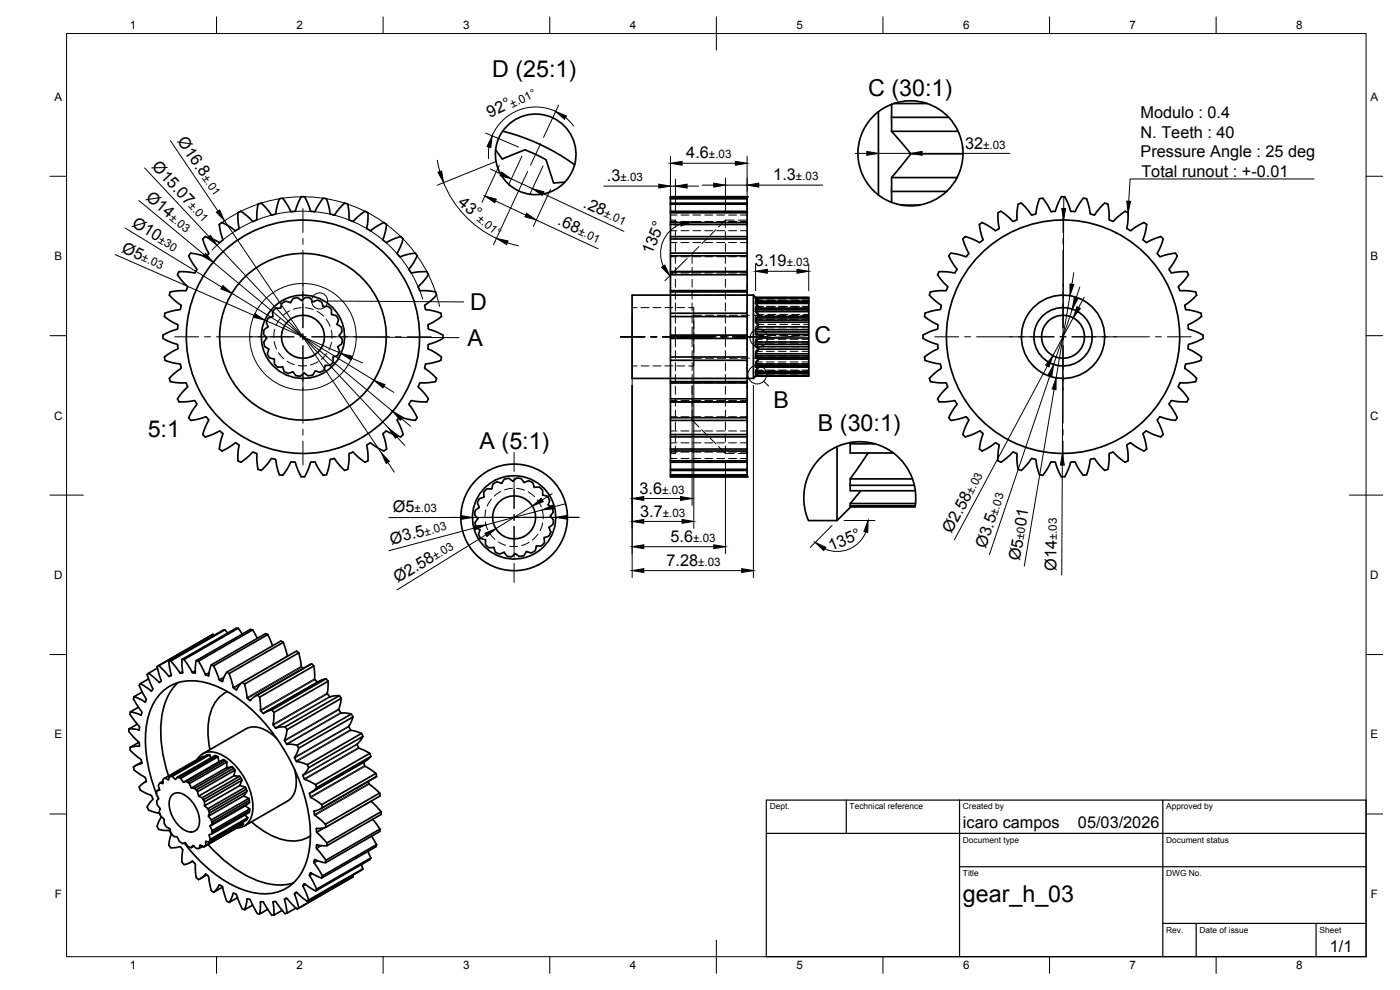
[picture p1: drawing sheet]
<svg xmlns="http://www.w3.org/2000/svg" width="420mm" height="297mm" viewBox="0 0 420 297" stroke-linecap="round" stroke-linejoin="round" font-family="sans-serif">
<!-- layer: Visible -->
<g fill="none" stroke="#000" stroke-width=".51">
<path d="M150.9 39.4a12.2 12.2 0 0 0-2.2 5.6l2 2.7 6.8-2.8 3.3 1.4 3.1 1.6 2.2 7 3.4-.2M150.9 39.4a63 63 0 0 1 21.5 10 12.3 12.3 0 0 1-2.9 5.3M150.9 39.4a12.1 12.1 0 0 1 15-4.1 12.1 12.1 0 0 1 6.6 14.1M263.6 33.5v25M267.5 35.2h17.2M267.6 39.4h19.9M267.6 31.3a15.7 15.7 0 0 0-10.1 14.7 15.7 15.7 0 0 0 10.1 14.7M267.6 31.3v8.1l4.3 5 1.3 1.6v.3l-5.6 7-.1 4.1M268.3 31.1h9.9M268.3 31.1l-.7 .2M268.3 31a15.8 15.8 0 0 1 9.9 0M278.2 31.1a15.8 15.8 0 0 1 6.5 4.1"/>
<path d="M284.7 35.2l1.8 2.3 1 1.9M287.5 39.4a15.8 15.8 0 0 1 1.5 6.8M83.8 59.6l-.9 3.5a1.11 1.11 0 0 1-.9 1.3 1.11 1.11 0 0 1-1.3-.9l-2.3-2.6-.9 .3M83.9 59.6l.9-.1 2.1 3.1a.82 .82 0 0 0 .3 .8 .82 .82 0 0 0 .9 0h.4M91.4 59l2 4.4M91.4 59h-1l-1.9 4.4M148.7 45a12.1 12.1 0 0 0 7 12.3 12.1 12.1 0 0 0 13.8-2.6M150.6 47.6h.3M166.1 54.7l.2 .2M201.2 59v1.9M201.2 59.6h23v1.3M201.2 59h23v.5"/>
<path d="M201.2 59.5h23M201.2 59h23M224.2 59.5v.1M267.6 53.3h19.6M273.2 46.2h15.8M287.2 53.3l-1.6 2.5-1.5 1.6M289 46.1a15.8 15.8 0 0 1-1.8 7.2M60.9 71.7l.7 2.3 1 2-.7 .9M61.6 71l3.5 1.4a.83 .83 0 0 0 .7 .4 .83 .83 0 0 0 .8-.5l.2-.3M61.6 71l-.7 .7M61.9 76.9l-4.7-.9-.6 .7 2.4 4.2M70.8 69.2l-4.2-2.4-.4 .2-.4 .3 .1 .7 .9 4.1"/>
<path d="M72.3 63.4l2.9 2.4a.82 .82 0 0 0 .6 .6 .82 .82 0 0 0 .8-.3l.4-.1M72.3 63.4l-.9 .4 .1 3.1 .3 1.6-1 .7M77.4 61.3l-.5 4.7M93.4 63.4h1.2l1-1.9 1.4-2 1 .1 1 3.7a.81 .81 0 0 0 0 .8 .81 .81 0 0 0 .9 .3l.3 .1M104.4 61.3l.4 3.4a1.12 1.12 0 0 0 .5 1.5 1.12 1.12 0 0 0 1.5-.6l2.7-2.2 .9 .4-.2 4.9M104.4 61.2l-1-.3-3.2 3.6M110.2 68.6l1.1 .6 3.9-2.5 .8 .7-.8 3.6a.82 .82 0 0 0-.3 .9 .82 .82 0 0 0 .6 .6l.5 .3 1.9-1 2.4-.8 .7 .7M121 71.7l-1.4 3.5a.82 .82 0 0 0-.4 .8 .82 .82 0 0 0 .5 .7l.4 .3 2.1-.6 2.4-.4 .6 .7-1.7 3a1.12 1.12 0 0 0-.5 1.6 1.12 1.12 0 0 0 1.6 .4l3.5-.2M201.2 60.9v82.2M201.2 61.3h23v2.1M201.2 76.8h23v5.6M201.2 71.7h23v4.3"/>
<path d="M201.2 67.4h23v3.6M201.2 63.8h23v3M201.2 60.9h23M201.2 76h23M201.2 71h23M201.2 66.8h23M201.2 63.4h23M224.2 60.9v.4M224.2 63.4v.4M224.2 66.8v.6M224.2 71v.7M224.2 76v.8"/>
<path d="M267.6 60.7l-.1-3.3h16.6a15.8 15.8 0 0 1-8.1 4.1M267.6 60.7l2.9 .8M270.5 61.5h5.4M270.5 61.5a15.8 15.8 0 0 0 5.5 0M289 71.7l1.7 4.5M290 76.9l-4.7-.9-.5 .7 2.3 4.2M290.7 76.2l-.6 .7M293.9 67.4l.7 3.3a1.12 1.12 0 0 1 0 1.6 1.12 1.12 0 0 1-1.6-.1l-3.3-1.2-.7 .7M294.8 66.7l-.9 .6M305.6 61.3l-.4 4.6-1.3 .5-1.1-1.2-2.4-1.8-.9 .4 .2 3.5a1.12 1.12 0 0 1-.3 1.6 1.12 1.12 0 0 1-1.6-.4l-3.1-1.7M306.5 60.9l3.2 3.6M306.5 60.9l-.9 .3"/>
<path d="M310.7 64.3l-.9 .2M316.6 63.4l1.9-4.4h.5h.5l.3 .6 1.7 3.8M316.6 63.4h-1.2l-1.7-2.9-.8-1h-.2l-.7 .1-1.3 4.7M321.5 63.4h.3a.79 .79 0 0 0 .9 0 .79 .79 0 0 0 .4-.8l2-3.1 1 .1 1.2 4.7M327.4 64.2l.9 .3M332.5 61.3l.3 1.8v2.7l1.1 .6M332.5 61.2l-1-.3-3.2 3.6M333.9 66.4l3.8-3 .6 .3 .2 .1 .1 1.3-.4 3.4 1 .6M339.2 69.2l4.1-2.5 .6 .5 .2 .2-.3 1.8-.8 2.6 .9 .9M348 76.9l4.7-1 .3 .4 .3 .5-2.4 4.1M349.1 71.7l-.8 2.3-1 2 .7 .9M349.1 71.7l-.7-.7-4.5 1.7"/>
<path d="M49.5 94l-.2 1 4.1 2.6M53.3 82.4l2.2 2.8a1.11 1.11 0 0 1 .6 1.5 1.11 1.11 0 0 1-1.6 .5l-3.4 .4-.3 .9 2.6 2.4a1.11 1.11 0 0 1 .8 1.4 1.11 1.11 0 0 1-1.4 .8l-3.3 .9M53.3 98.6l-4.4 1.9v1l4.4 2M53.4 97.6l-.1 1M53.7 81.5l-.4 .9M59 80.9l-.1 .3a.83 .83 0 0 1-.6 .7 .83 .83 0 0 1-.8-.2l-3.8-.2M80.4 98v.1M81.9 94.9v.1M82.7 92.5h1.5l.4-1.5 1.2-.6 1.4 .4 .8-1.2 1.3-.3 1.2 .9 1.2-1 1.3 .2 .9 1.2 1.4-.6 .6 .3 .6 .3 .5 1.4 1.5-.1 1 1v1.4l1.4 .4 .7 1.2-.5 1.4 1.3 .8 .3 1.4-.9 1.2 .9 1.1-.1 1.4-1.2 .8 .5 1.4-.3 .7-.3 .6-1.4 .4 .1 1.5-.9 1h-1.5l-.3 1.4-1.3 .7-1.4-.4-.7 1.2-1.4 .3-1.2-.9-1.1 1-1.4-.2-.9-1.2-1.3 .6-.7-.3-.6-.3-.5-1.4-1.4 .1-1.1-1v-1.5l-1.4-.3-.7-1.2 .5-1.4-1.3-.8-.2-1.4 .8-1.2-.9-1.1 .1-1.4 1.3-.8-.6-1.4 .3-.7 .3-.6 1.4-.4-.1-1.5zM84.2 92.4v.1M87.2 90.8h.1M90.6 90.1h-.1"/>
<path d="M93.9 90.6h.1M97 92h.1M99.5 94.3h.1M101.2 97.3h.1M128.1 81.5l.5 .9M128.6 82.4l-2.4 3a.82 .82 0 0 0-.6 .5 .82 .82 0 0 0 .2 .9l.3 .4h2.2l2.4 .4 .3 .9-2.5 2.4a1.11 1.11 0 0 0-1 1.3 1.11 1.11 0 0 0 1.4 .8l3.4 1M132.3 94l.2 1-2.9 1.9a1.11 1.11 0 0 0-1.1 1.1 1.11 1.11 0 0 0 1.2 1.1l3.2 1.4v1l-3.4 1.6a.83 .83 0 0 0-.9 .2 .83 .83 0 0 0-.1 .9v.5l1.5 .7 2.5 1.7-.2 1-3.6 1a.82 .82 0 0 0-.9 .1 .82 .82 0 0 0-.3 .8v.3M201.2 94h23v-5.5h-34.5v25h34.5v-5.4h-23M201.2 95h23v5.5h-23M201.2 82.4h23v4.8M201.2 81.5h23h-23M201.2 87.2h23"/>
<path d="M224.2 87.2v.4h-23M224.2 87.6v.9h1.9M224.2 94v1M226.1 88.5v25M226.1 88.5l.8 .8M226.8 89.6l.6 .8M226.8 93.5l.9 1.4-.9 .5v1.3l.9 1.3-.9 .9a2.03 2.03 0 0 0 .9 2.5v.1a2.14 2.14 0 0 0-.9 2.5l.9 .8-.9 1.4v1.2l.9 .3-.9 1.5v1h15.9v-.5h-15.9M226.8 99.6h15.9v.7M226.8 98.9h15.9v.7M226.8 96.7h15.9v1.4M226.8 96h15.9v.7M226.8 95.4h15.9v.6"/>
<path d="M226.8 93.5h15.9v1.5M226.8 93h15.9v.5M226.8 91h15.9v1.5M226.8 90.7h15.9v.3M226.8 89.6h15.9v.8M226.8 89.4l15.9 .2M226.8 89.2l15.9 .1M227.7 98.1h15v.8M227.7 95h15v.4M242.7 93v-.5h-15.9v1M242.7 90.7v-.3h-15.9v.6l.9 1.5M242.7 89.4l-15.9-.1v.3"/>
<path d="M277.6 94l-.1 1 2.8 1.9a1.11 1.11 0 0 1 1.2 1.1 1.11 1.11 0 0 1-1.3 1.1l-3.2 1.4v1l4.4 2M278.9 88.5l2.5 2.4a1.11 1.11 0 0 1 1 1.3 1.11 1.11 0 0 1-1.4 .8l-3.4 1M281.4 82.4l2.3 3a.97 .97 0 0 1 .7 .7 .97 .97 0 0 1-.4 1M281.8 81.5l-.4 .9M284 87.1l-4.8 .5-.3 .9M287.2 80.9l-.8 1-2.1-.3-2.5-.1M350.9 80.9l.5 .8M354 87.1l4.8 .5M356.2 81.5l.5 .9M356.2 81.5l-4.8 .3M356.6 97.6v.3a.83 .83 0 0 0 .1 .9 .83 .83 0 0 0 .9 .2l3.4 1.5v1l-4.4 2M356.7 82.4l-1.1 1.6-1.9 1.9 .3 1.2"/>
<path d="M358.8 87.6l.3 .9-3.5 3.2a1.08 1.08 0 0 0 .4 1.2l4.4 1.1M360.4 94l.2 1-4 2.6M53.3 103.5l.1 1M53.4 104.5l-4 2.6 .1 1 3.4 1a1.11 1.11 0 0 1 1.4 .8 1.11 1.11 0 0 1-1 1.3l-2.5 2.3 .3 1 3.6 .4a1.11 1.11 0 0 1 1.4 .7 1.11 1.11 0 0 1-.7 1.4l-2.1 2.7 .4 .9 3.6-.2a1.12 1.12 0 0 1 1.5 .4 1.12 1.12 0 0 1-.5 1.6l-1.7 2.9M80 101.4v.1M80.7 104.8h.1M82.3 107.7v.1M84.8 110.1h.1M87.9 111.5h.1M91.3 112h.1M94.7 111.3h-.1M97.7 109.6l-.1 .1"/>
<path d="M100 107.1v.1M101.4 104v.1M101.8 100.6v.1M127.4 110.3l3.6 3.2-.3 1-3.7 .4a.82 .82 0 0 0-.9-.1 .82 .82 0 0 0-.4 .8l-.1 .5 1.9 2 1.1 1.6-.5 .9-3.7-.2a.81 .81 0 0 0-.9-.2 .81 .81 0 0 0-.5 .7l-.2 .5 1.2 1.8 1.2 2.1M201.2 114.5h23v5.2h-23M201.2 101.5h23v5.6h-23M201.2 114.9h23M224.2 119.7v5.6h-23M224.2 100.5v1M224.2 107.1v1M226.1 113.5h-1.9v1M226.8 112.7v.2h15.9l-15.9-.1"/>
<path d="M226.8 111.5v.6h15.9v-.3h-15.9M226.8 112.7l15.9 .1M226.8 111.5h15.9v.3M226.8 109.2h15.9v.5M226.8 107.4h15.9v.3M226.8 106.8h15.9v.6M226.8 106.2h15.9v.6M226.8 104h15.9v.8M226.8 103.3h15.9v.7M226.8 102.6h15.9v.7M226.8 100.3h15.9v1.1M226.8 112.9l-.7 .6"/>
<path d="M227.3 112.1l-.5 .6M227.7 110.2l-.9 1.3M227.7 107.7h15v1.5M227.7 104.8h15v1.4M227.7 101.4h15v1.2M242.7 110.2v1.3M242.7 112.1v.6M278.9 113.5l.3 1 4.8 .5M281.4 103.5v1.2l-1.4 .7-2.5 1.7 .1 1 4.7 1.3M282.3 109.4l.1 1.2-1.3 .9-2.2 2M284 115l.4 1.1-1.9 2-1.1 1.6 .4 .9 4.8-.3M355.8 109.3l-.1 .4a.85 .85 0 0 0 .6 1.3l2.8 2.5-.3 1"/>
<path d="M356.6 104.5l4 2.6-.2 1-4.6 1.3M356.6 103.5v1M358.8 114.5l-4.7 .4a1.02 1.02 0 0 0-.4 1.3l3 3.5-.5 .9-4.8-.3M61.9 125.1l-4.7 1-.6-.8M61.9 125.1l.3 .3a.83 .83 0 0 1 .4 .7 .83 .83 0 0 1-.4 .8l-1.3 3.5 .7 .7M66.1 129.4l-4.5 1.7M66.1 129.4l.7 .6M66.8 130l-1 4.7 .8 .6 4.2-2.4M70.8 132.9l.3 .2a.81 .81 0 0 1 .7 .5 .81 .81 0 0 1-.2 .9l-.2 3.7 .9 .5M76 135.7l-3.7 3M76 135.7l1 .4M76.9 136l.6 4.8 .9 .3 2.4-2.6a1.12 1.12 0 0 1 1.4-.8 1.12 1.12 0 0 1 .7 1.5l.9 3.3"/>
<path d="M93.4 138.6l-2 4.5M104.9 136l-.5 4.8-1 .3-2.5-2.7a.8 .8 0 0 0-.5-.8 .8 .8 0 0 0-.8 .1l-.5 .3-1.1 4.5-1 .1-2-3.1a.81 .81 0 0 0-.4-.8 .81 .81 0 0 0-.9-.1l-.3 .1M105.8 135.7l-.9 .4M110.2 133.4l.2 4.8-.4 .3-.5 .2-3.7-3M111 132.9l-.8 .6M115.8 129.4l-.9 .8 .7 2.1 .4 2.4-.8 .6-4.2-2.4M119.3 125.9l1.7 4.5-.6 .5-.1 .2-1-.3-3.5-1.4M125.2 125.3l-.6 .8-3.7-.7a.81 .81 0 0 0-.8-.4 .81 .81 0 0 0-.6 .7l-.2 .2M201.2 120.6h23zM201.2 138.7h23M201.2 135.3h23M201.2 131.1h23"/>
<path d="M201.2 126.1h23M224.2 138.7v2.1h-23M224.2 135.3v2.9h-23M224.2 131.1v3.6h-23M224.2 125.3v5.1h-23M224.2 130.4v.7M224.2 134.7v.6M224.2 138.2v.5M251.2 134v22.2M255.1 132.8a16.8 16.8 0 0 0-12.4 23.4h8.5l4.1-4.1M255.1 132.8v.4M255.2 132.8a16.8 16.8 0 0 1 18.6 10.9"/>
<path d="M260.5 135.9l-5.4 7.8M262.5 133.2h-7.4v2.7h13M284.8 125.3l.6 .8 3.3-.6a1.11 1.11 0 0 1 1.6-.1 1.11 1.11 0 0 1-.1 1.7l-1.2 3.3M286.6 120.3l.6 1.1-1.3 1.8-1.2 2.1M289 130.4l.7 .7 3.2-1.2a1.11 1.11 0 0 1 1.6-.3 1.11 1.11 0 0 1 .1 1.7l-.7 3.4M293.9 134.7l.9 .6M298.9 132.9l-4.2 2.4M298.9 132.9l.9 .5M299.8 133.4l-.3 4.8 .9 .5 2.7-2.1a1.11 1.11 0 0 1 1.4-.8 1.11 1.11 0 0 1 .7 1.5l.4 3.5 .9 .3M338.3 133.4l.3 4.8-.9 .5-2.8-2.2a1.12 1.12 0 0 0-1.5-.6 1.12 1.12 0 0 0-.5 1.5l-.4 3.4M351.4 120.3l-.1 .3a.83 .83 0 0 0-.4 .8 .83 .83 0 0 0 .5 .7l1.9 3.2M353.3 125.3l-.6 .8-3.5-.7a1.11 1.11 0 0 0-1.6 .2 1.11 1.11 0 0 0 .3 1.6l1.2 3.2-.5 .5-.2 .2-.7-.2-2.6-1.1a1.12 1.12 0 0 0-1.7-.1 1.12 1.12 0 0 0 0 1.7l.7 3.3-.8 .6-3.9-2.4-1.1 .5"/>
<path d="M83.9 142.5l.9 .1 1.5-2 .9-1.9 .6-.1a.79 .79 0 0 1 .9 .2 .79 .79 0 0 1 .2 .8l1.5 3.5 1-.1M143.4 155.6h.1M143.8 152.2v.1M144.1 158.9v.1M145.3 149.1v.1M145.6 147.2l.5-.5h1.5l.3-1.5 1.3-.6 1.4 .4 .7-1.2 1.4-.3 1.2 .9 1.1-1 1.4 .2 .9 1.2 1.3-.6 1.3 .6 .5 1.4 1.4-.1 .6 .5 .5 .5v1.4l1.4 .4 .7 1.2-.5 1.4 1.3 .8 .2 1.4-.8 1.2 .9 1.1-.2 1.4-1.2 .8 .6 1.4-.6 1.3-1.4 .4 .1 1.5-.5 .5-.4 .5h-1.5l-.4 1.5-1.2 .6-1.4-.4-.8 1.2-1.3 .3-1.2-.9-1.2 1-1.4-.2-.8-1.2-1.4 .6-1.2-.6-.5-1.4-1.5 .1-.5-.5-.5-.5v-1.4l-1.4-.4-.7-1.2 .5-1.4-1.3-.8-.3-1.4 .9-1.2-.9-1.1 .1-1.4 1.2-.9-.5-1.3 .6-1.3 1.4-.4-.1-1.5zM147.6 146.6v.1M150.6 145h-.1M153.9 144.3v.1M157.3 144.8h.1M160.4 146.2h.1M162.9 148.5h.1"/>
<path d="M164.5 151.5h.1M164.8 158.2v.1M165.2 154.8v.1M201.2 142.6h23M201.2 141.1h23M201.2 143.1h23M224.2 142.6v.5h-23M224.2 141.1v1.4h-23M224.2 140.8v.3M224.2 142.5v.1M255.1 151.8h19.6M258.3 147.2l-3.2 3.9h19.6"/>
<path d="M273.8 143.7h-18.7v1.9M273.8 143.7l.9 3.5M274.4 145.6h-19.3v1.6h19.6M274.7 147.2l.1 2.6-.2 2.3h-19.5v-1M332.5 140.8l-1 .3-2.4-2.6a1.12 1.12 0 0 0-1.4-.8 1.12 1.12 0 0 0-.7 1.5l-.9 3.3-1 .1-1.9-3a1.11 1.11 0 0 0-1.3-1 1.11 1.11 0 0 0-.9 1.3l-1.5 3.1-1 .1-1.4-3.3a1.11 1.11 0 0 0-1.1-1.2 1.11 1.11 0 0 0-1.2 1.1l-1.8 2.9-1-.1-1-3.5a1.11 1.11 0 0 0-.9-1.3 1.11 1.11 0 0 0-1.3 .9l-2.3 2.5M145.7 161.9v.1M148.2 164.2v.1M151.3 165.7h.1M154.7 166.1h.1M158 165.5h.1M161 163.8h.1M163.3 161.3h.1"/>
<path d="M47.6 199.7l-.5 .3 1.3 4.2-.5 .5M51.2 198.3l-.5 .2M55.2 197.9h-.6M58.9 198.2l.7 .1M63.4 199.5l.7 .3M63.9 190.3l-16.3 9.4 3 3.1 .8-.1M63.9 190.3l.3 .3M63.9 190.3l-16.5 9.5M66.9 189.1l-16.2 9.4 .7 4.2M67.5 189l-.6 .1M71.5 188.5l1.2 1.8M71.5 188.5l-16.3 9.4 2.1 3.1a.98 .98 0 0 0 1.3 .9l.3-3.7 16.3-9.4 .6 .2"/>
<path d="M71.5 188.5h-.6l-16.3 9.4 .2 4-.7 .1-2.9-3.7 16.3-9.3 .9 1M75.8 189l-16.2 9.4 1.7 3.3a1.18 1.18 0 0 0 1.3 1.1l.8-3.3 16.3-9.4 .7 .3M75.8 189l1.4 2.5M80.4 190.4l1.4 3.4M80.4 190.4l-16.3 9.4 1.5 3.4a1.25 1.25 0 0 0 1.2 1.3l1.2-2.8 16.3-9.4 .7 .4M85 192.7l1.3 4.2M85 192.7l-16.3 9.4 1 3.1a1.52 1.52 0 0 0 1.3 1.7l.7-1.1 1-1.1 16.3-9.3 .7 .5M89.7 195.9l.6 3.1a1.36 1.36 0 0 0 .7 1.6M89.7 195.9l-16.3 9.4 .6 3a1.53 1.53 0 0 0 1.2 1.9l1.4-1.3 16.9-9.7-16.7 9.6M93.5 199.2l.7 .6M38.7 218.7v.3a1.3 1.3 0 0 0 .8 1.5l1.5 1.5a1.47 1.47 0 0 1 .9 1.8M39.1 213.6l-.1 .7 2.1 2.8a1.42 1.42 0 0 1 .7 1.8"/>
<path d="M40.3 209l-.3 .7 1.9 3a1.28 1.28 0 0 1 .5 1.8l-3.3-.9 2.5-1.4M41.2 217.3l-2.5 1.4 3.1 .2M42.1 205.1l-.3 .6 2.1 4.1-.3 .8-3.3-1.6 2.4-1.4M44.2 202.4l1.7 4.3-.5 .6-3.3-2.2 2.5-1.4M44.6 202l-.4 .4M47.2 200.5l-2.6 1.5 3.3 2.7M53.4 204.8a19.1 19.1 0 0 0-5.2 14.1l.2 3.8 .6 3.9 1.6 6.2M68 201.7l.8 .4M68.2 207.5a11.6 11.6 0 0 0-5.8 10.7l.1 3.2 .5 3.5M72.7 204.7l.7 .5M77.2 208.5l.7 .7M81.6 213l.6 .8"/>
<path d="M82.2 213.8l16.3-9.4-.1 2.7a1.4 1.4 0 0 0 .7 2l2.7-.4-16.2 9.4-2.2 .2a.68 .68 0 0 1-.7 .1 .68 .68 0 0 1-.5-.6 1.13 1.13 0 0 1-.1-1.5zM85.6 218.1l.6 .8M95.3 204.7l-.1-.1a1.62 1.62 0 0 1-.8-2.1l-.2-2.7-16.3 9.4 .3 2.9a1.52 1.52 0 0 0 .9 1.9l1.1-.6 1.4-.4 16.2-9.3-1.9 .7-16.3 9.3M97.8 203.7l.7 .7M101.8 208.7l.6 .8M102.4 209.5l-.4 2.3a1.26 1.26 0 0 0-.2 1.4 1.26 1.26 0 0 0 1.3 .7l2.3 .3M102.4 209.5l-16.3 9.4-.4 2.5a1.2 1.2 0 0 0 .3 1.8M104.7 218.1l.2 .3a1.15 1.15 0 0 0 1.5 .9l2.1 .8M105.4 214.2l-16.2 9.4-3.2-.4M105.4 214.2l.5 .9M105.9 215.1l-1.2 3M105.9 215.1l-16.3 9.4-.7 1.9a1.36 1.36 0 0 0-.2 1.6 1.36 1.36 0 0 0 1.4 .7l2.1 .7 16.3-9.3"/>
<path d="M39 224.3v.3a1.36 1.36 0 0 0 1 1.4l2.4 2.1M41.7 222.7l-2.7 1.6 2.8-.5M42.1 237.1l2.1 1.1a1.6 1.6 0 0 1 1.6 1.7l-1.6 2.2M42.4 228l.2 1.1-2 .7-.6 .3 .1 .3a3.3 3.3 0 0 0 1.9 1.9l.4 .3a1.68 1.68 0 0 1 1.5 1.9l-1.7 1.2a1.04 1.04 0 0 0-.1 1.3M42.5 228.7l-2 1.1M43.9 234.4l-.6 .3M47 238.2a38.9 38.9 0 0 1-2.4-23.4 13.2 13.2 0 0 1 16.6-10.1 37.7 37.7 0 0 1 19.5 13.8 54.5 54.5 0 0 1 12.5 31.7 19.1 19.1 0 0 1-5.6 15.1 14.6 14.6 0 0 1-15.1 1.5 41.7 41.7 0 0 1-17.2-13.9M47.2 238.9l.4 .8M47.9 236.8l-.8 .5-.2 1 .7 1.4-.6 .6 .2 1.2 .9 1.1a2.39 2.39 0 0 0 1.2 3.2 2.56 2.56 0 0 0 1.7 2.9l.3 1.3 .9 1 1 .1 .6 1.3 1 .7 .8-.3 .8 1.2 1 .3M48.9 234.4l-1 .5-.4 .8 .4 1.4-.8 .2M51.5 238.7a3.1 3.1 0 0 1 4.6 .3 9.6 9.6 0 0 1 3.7 8.5 2.7 2.7 0 0 1-4.5 1.5 9.7 9.7 0 0 1-4.4-9zM59.2 227.9a4.8 4.8 0 0 1 6.2-1.9 18.4 18.4 0 0 1 10.3 18 4.8 4.8 0 0 1-4.7 4.4"/>
<path d="M60.9 227.2l-.1-.3-11.6 6.7-.3 .3v1.2l-1-.2M62.5 226.5l-11.3 6.4-.4 .1M63 226.4l-11.3 6.5h-.5M63.2 227.4l-.2-1-.9 .1-11.3 6.5-.2 1-1.1-.6M65 226.9l-11.3 6.4-.5-.1M65.5 227l-11.3 6.5-.5-.2M65.6 228.6h.1M65.6 228.6l-.1-1.6-1-.3-11.3 6.5-.5 .7-1-1M65.7 228.6l1.4-.7 .5 .3 .5 .4-.1 1.7M65.7 228.6l-10.6 6.1-.9-1.2M67.1 227.9l-12 6.8M67.6 228.2l-11.3 6.5-.5-.3"/>
<path d="M68 230.3h.1M68.1 230.3l1.6-.3 .4 .5 .5 .5-.4 1.7M68.1 230.3l-10.7 6.1-.6-1.3M68.1 228.6l-11.3 6.5-.5-.4M69.7 230l-11.3 6.5-1-.1M70.1 230.5l-11.3 6.5-.4-.5M70.2 232.7l1.7 .2 .4 .6 .3 .6-.6 1.6M70.2 232.7v.1M70.2 232.8l-10.6 6.1-.3-1.4M70.6 231l-11.3 6.5-.5-.5M71.9 232.9l-11.3 6.5-1-.5M72 235.6v.1"/>
<path d="M72 235.7h.1M72 235.7l-10.6 6.1v-1.2M72 235.7l1.7 .5 .2 .6 .2 .6-.9 1.4M72.3 233.5l-11.3 6.5-.4-.6M72.6 234.1l-11.2 6.5-.4-.6M73.2 238.8l-10.7 6.1 .4-1M73.2 238.8l1.5 .8 .1 .6 .1 .6-1.3 1M73.7 236.2l-11.3 6.5-1-.9M73.9 236.8l-11.3 6.5-.2-.6M74.1 237.4l-11.2 6.5-.3-.6M74.7 239.6l-11.3 6.4-.9-1.1M83.1 221.6a9.2 9.2 0 0 0-8.5-3.3l-13.8 7.9"/>
<path d="M88.4 230.9a9.2 9.2 0 0 1-1.4 9l-.7 .4M89.2 223.6l.5 .9M92.2 229.4l.4 .9M94.7 235.4l.3 .9M107.2 223.4l1.7-2.4-16.3 9.3-1.2 1.8a.71 .71 0 0 0-.5 .5 .71 .71 0 0 0 .3 .8l.2 .5 3.3 1.5 16.3-9.4M107.2 223.4l.4 .9M107.6 224.3l3.4 1.7M108.5 220.1l.4 .9M109.1 228.7l.3 1M109.4 229.7l3.4 2.4-16.3 9.3-2.5-1.7a1.51 1.51 0 0 1-1.1-1.7l1.2-.8 .9-.9 16.3-9.3-1.6 1.4-16.3 9.3M110.6 234.4v.2a1.07 1.07 0 0 0 .9 1.2l2.4 2.1M111 226l.3 1"/>
<path d="M112.8 232.1l.2 .9M113.9 237.9l-16.2 9.4-2.5-2.1a1.48 1.48 0 0 1-1-1.7M114 237.9l.1 .9-16.3 9.4-2.9 .5M44.2 242.1l.1 .3a1.1 1.1 0 0 0 1.2 1l1.5 .5a.8 .8 0 0 1 1.1 .6M48.3 244.9l.1 .1M48.4 245v.3a5.3 5.3 0 0 0-1.1 2.9 2.22 2.22 0 0 0 2.4 1l1.1 .1M50.6 253.5l.6 .9 2.2-.2a.7 .7 0 0 1 .7-.2 .7 .7 0 0 1 .5 .6 1.2 1.2 0 0 1 .1 1.6l-.1 2.5 .6 .7 2.7-.9a1.68 1.68 0 0 1 .7 2.1l.3 2.7 .7 .6 2.2-1.6a1.78 1.78 0 0 1 1 2.1l.6 2.8M50.8 249.3l.6 .8M51.4 250.1l-.7 3.5M57.8 258.4l-.6 .3M58.2 253.9l-.8 .4 .6-.7 .9 1 .9-.1M60.8 253.9l-1 .6 .2-1 1.1 .6"/>
<path d="M62.4 253.3a35 35 0 0 0 18.6 12 15.1 15.1 0 0 0 7-.3M63.1 251.8l-.2 .4M72.7 247.4l-11.3 6.5 .4-.2M72.7 246.8l.3 .4-.3 .2-11.6 6.7 .3-.2M73 247.2l-11.2 6.5-.1-1.3 1 .2M73.5 244.5l.9 .8-.4 .8-11.3 6.5 .2-.4 11.3-6.5M73.6 241.8l1.4 .9-.2 1.1-11.3 6.5 .1-.6M73.6 241.8h.1M73.6 241.8l-10.6 6.1 .6-.6M74.4 245.3l-11.3 6.5-.4-1.3 .8-.2M74.8 240.2l-11.3 6.5-.1-.7M74.9 240.8l-11.3 6.5-.1-.6"/>
<path d="M74.9 243.2l-11.3 6.5 .1-.5M75 242.7l-11.3 6.5-.7-1.3M75.5 246.6a19 19 0 0 0 13.3 5.7 8.7 8.7 0 0 0 4.4-1.5M86.3 240.4l-13 7.4M96.3 242.6l16.7-9.6-16.8 9.7-2 .8M96.5 241.4l.3 .9M97.7 247.3l.1 .9M97.8 258.1l-.1 .8M98.1 252.9v.8M108.5 259.4l.4 1.3-16.3 9.4-1.7-4.4M110.4 255.5l.9 1.9-16.3 9.4-2.1-4.3M111.3 257.4l-.3 .6-16.3 9.3-3.3-2.1-.5 .4"/>
<path d="M111.3 240.4l3.1 3.2-16.3 9.3-2.3-2.5a1.47 1.47 0 0 1-.9-1.7M111.5 250.9l1.5 2.5-16.2 9.4-1.9-3a1.29 1.29 0 0 1-.5-1.8M111.8 245.8l2.2 3-16.2 9.3-2.1-2.8a1.4 1.4 0 0 1-.7-1.8M112.8 254.1l-16.3 9.3-3.3-1.5M113 253.4l-.2 .7M114.1 248.7l-.1 .8-16.3 9.4-3.3-.9M114.4 244.4l-16.3 9.4-3.1-.2M114.4 243.5v.9M62.1 262.5l-2.1 1.2M63.4 267.2l.7 .5M66.8 266.2l-2.7 1.5 1.9-2.2a1.8 1.8 0 0 1 1.1 2l.9 2.9M68 270.4l.8 .4"/>
<path d="M71.3 269.3l-2.6 1.5 1.3-2.8a.61 .61 0 0 1 .9 .4l1.8 4.3M72.7 272.7l.7 .2M75.8 271.6l-2.4 1.4 .9-3.3a1.16 1.16 0 0 1 1.2 1.1l1.7 3.3 .7 .1M78.9 270.6l2.7 4h.6M78.9 270.6l-.8 .1-.2 3.5 2.4-1.4M84.7 273.1l-2.5 1.5-.3-4 .3-.1a.8 .8 0 0 1 1.1 .8l2.3 2.8M86.1 274l-.5 .1M89.7 272.4l-.5 .4-3.1-3.2-.7 .1 .7 4.3 2.7-1.5M92.6 270l-.4 .4M93.2 261.9l-.3 .6M95 266.8l-.3 .5M96.8 262.8l-.3 .6"/>
<path d="M105.8 262.6l.1 .5M105.9 263.1l-16.3 9.4-1.2-4.2 .5-.6M105.9 263.1l-16.5 9.5M108.9 260.7l-.4 .4-16.3 9.4-3.3-2.8"/>
<circle cx="90.9" cy="101" r="35"/>
<circle cx="90.9" cy="101" r="25"/>
<circle cx="90.9" cy="101" r="12.5"/>
<circle cx="90.9" cy="101" r="6.4"/>
<circle cx="319" cy="101" r="8.8"/>
<circle cx="319" cy="101" r="6.4"/>
<circle cx="319" cy="101" r="12.5"/>
<circle cx="319" cy="101" r="35"/>
<circle cx="154.3" cy="155.2" r="12.5"/>
<circle cx="154.3" cy="155.2" r="6.4"/>
<circle cx="154.3" cy="155.2" r="16"/>
</g>
<!-- layer: Hidden -->
<g fill="none" stroke="#000" stroke-width=".3">
<path d="M201.2 66h1.5v2.3M201.2 64.5h2M201.2 63.5h2M201.2 77h2M201.2 72.8h2M201.2 69.2h2M201.2 66.4h2M202.7 69.5v2.4M202.7 73.1v2.3M202.7 76.6v2.4M204.4 64.5h2.4M204.4 63.5h2.4"/>
<path d="M204.4 77h2.4M204.4 72.8h2.4M204.4 69.2h2.4M204.4 66.4h2.4M207.9 64.5h2.4M207.9 63.5h2.4M207.9 77h2.4M207.9 72.8h2.4M207.9 69.2h2.4M207.9 66.4h2.4M209.8 74l-2.1 2v3M211.5 64.5h2.4"/>
<path d="M211.5 63.5h2.4M211.5 77h2.4M211.5 72.8h2.4M211.5 69.2h2.4M211.5 66.4h2.4M212.3 71.5l-1.7 1.6M214.8 68.9l-1.7 1.7M215.1 64.5h2.4M215.1 63.5h2.4M215.1 77h2.4M215.1 72.8h2.4M215.1 69.2h2.4"/>
<path d="M215.1 66.4h2.4M217.7 66v2.3M217.7 69.5v2.4M217.7 73.1v2.3M217.7 76.6v2.4M217.7 66l-2.1 2.1M217.7 66h2.7M218.7 64.5h2.3M218.7 63.5h2.3M218.7 77h2.3M218.7 72.8h2.3M218.7 69.2h2.3"/>
<path d="M218.7 66.4h2.3M221.6 66h2.6M222.2 64.5h2M222.2 63.5h2M222.2 77h2M222.2 72.8h2M222.2 69.2h2M222.2 66.4h2M82.5 98.8l-.3 2.4M84.1 95.6l-1.3 2M86.9 93.2l-2 1.4M90.4 92.3l-2.3 .5"/>
<path d="M91.7 92.3l2.3 .6M95.1 93.4l2 1.5M97.9 95.8l1.2 2.1M99.4 99.1l.3 2.4M189.7 92.3h1.5M192.4 92.3h2.4M196 92.3h2.4M199.5 92.3h2.4M201.2 88.5h1.5M201.2 87.2h2M201.2 81.9h2M202.7 80.2v2.4"/>
<path d="M202.7 83.8v2.4M202.7 87.4v2.3M202.7 90.9v2.4M202.7 94.5v2.4M202.7 98.1v2.3M203.1 92.3h2.4M204.4 87.2h2.4M204.4 81.9h2.4M206.7 92.3h1.5v2.8M207.7 98.1v2.3M207.7 94.5v2.4M207.7 90.9v2.4"/>
<path d="M207.7 87.4v2.3M207.7 83.8v2.4M207.7 80.2v2.4M207.7 88.5h2.3M207.9 87.2h2.4M207.9 81.9h2.4M208.2 96.3v2.4M208.2 99.9v2.3M208.2 94.6h2.4M211.2 88.5h2.4M211.5 87.2h2.4M211.5 81.9h2.4"/>
<path d="M211.8 94.6h2.3M214.8 88.5h2.3M215.1 87.2h2.4M215.1 81.9h2.4M215.3 94.6h2.4M217.7 80.2v2.4M217.7 83.8v2.4M217.7 87.4v2.3M217.7 90.9v2.4M217.7 94.5v2.4M217.7 98.1v2.3M218.3 88.5h2.4"/>
<path d="M218.7 87.2h2.3M218.7 81.9h2.3M218.9 94.6h2.4M221.9 88.5h2.3M222.2 87.2h2M222.2 81.9h2M222.5 94.6h2.4M226.1 94.6h2.3M226.8 90.4l.9 .4M226.8 89.2l.9 1zM226.8 90.4v-.4l.9 .6M226.8 89.2h.1"/>
<path d="M226.8 89.3h2M226.8 90h2M226.8 90.3h2M226.8 91.9h2M226.8 92.4h2M226.8 94.7h2M226.8 95.3h2M226.8 98.1h2M226.8 98.8h2M226.9 89.3l.5 .6M227.4 90.4l.3 .4M227.7 92h-.3a.39 .39 0 0 0-.5-.1 .39 .39 0 0 0-.1 .5v.1"/>
<path d="M227.7 94.3l-.4 .2a.55 .55 0 0 0-.6 .3 .55 .55 0 0 0 .1 .6M227.7 97.3l-.4 .4a.82 .82 0 0 0-.5 1.2M227.7 97.3h.1M227.7 94.3h.1M227.7 90.8h.1M227.7 90.2h.1M227.7 90.6h.1M227.7 92h.1M227.7 90.8h1.6M227.7 90.2h1.6M227.7 90.6h1.6M227.7 92h1.6"/>
<path d="M227.7 94.3h1.6M227.7 97.3h1.6M228.8 89.4h-2l.9 1.2M228.8 90.6h-2l.9 1.4M228.8 92.9h-2l.9 1.4M228.8 95.9h-2l.9 1.4M228.8 99.5h-2l.9 1.2M229.6 94.6h2.4M230 89.3h2.4M230 89.4h2.4M230 90h2.4M230 90.3h2.4"/>
<path d="M230 90.6h2.4M230 91.9h2.4M230 92.4h2.4M230 92.9h2.4M230 94.7h2.4M230 95.3h2.4M230 95.9h2.4M230 98.1h2.4M230 98.8h2.4M230 99.5h2.4M230.4 90.8h2.4M230.4 90.2h2.4"/>
<path d="M230.4 90.6h2.4M230.4 92h2.4M230.4 94.3h2.4M230.4 97.3h2.4M233.2 94.6h2.4M233.6 89.3h2.3M233.6 89.4h2.3M233.6 90h2.3M233.6 90.3h2.3M233.6 90.6h2.3M233.6 91.9h2.3M233.6 92.4h2.3"/>
<path d="M233.6 92.9h2.3M233.6 94.7h2.3M233.6 95.3h2.3M233.6 95.9h2.3M233.6 98.1h2.3M233.6 98.8h2.3M233.6 99.5h2.3M234 90.8h2.4M234 90.2h2.4M234 90.6h2.4M234 92h2.4M234 94.3h2.4"/>
<path d="M234 97.3h2.4M236.8 94.6h2.4M237.1 89.3h2.4M237.1 89.4h2.4M237.1 90h2.4M237.1 90.3h2.4M237.1 90.6h2.4M237.1 91.9h2.4M237.1 92.4h2.4M237.1 92.9h2.4M237.1 94.7h2.4M237.1 95.3h2.4"/>
<path d="M237.1 95.9h2.4M237.1 98.1h2.4M237.1 98.8h2.4M237.1 99.5h2.4M237.6 90.8h2.4M237.6 90.2h2.4M237.6 90.6h2.4M237.6 92h2.4M237.6 94.3h2.4M237.6 97.3h2.4M240.3 94.6h2.4M240.7 89.3h2"/>
<path d="M240.7 89.4h2M240.7 90h2M240.7 90.3h2M240.7 90.6h2M240.7 91.9h2M240.7 92.4h2M240.7 92.9h2M240.7 94.7h2M240.7 95.3h2M240.7 95.9h2M240.7 98.1h2M240.7 98.8h2"/>
<path d="M240.7 99.5h2M241.2 90.8h1.5M241.2 90.2h1.5M241.2 90.6h1.5M241.2 92h1.5M241.2 94.3h1.5M241.2 97.3h1.5M82.3 102.4l.7 2.3M83.6 105.8l1.6 1.9M86.1 108.4l2.3 1M89.6 109.7h2.4M95.4 108.5l-2.2 1"/>
<path d="M98.1 106.1l-1.7 1.7M99.5 102.7l-.8 2.3M189.7 109.8h1.5M192.4 109.8h2.4M196 109.8h2.4M199.5 109.8h2.4M201.2 113.5h1.5M201.2 114.9h2M202.7 101.6v2.4M202.7 105.2v2.4M202.7 108.8v2.4M202.7 112.4v2.3"/>
<path d="M202.7 115.9v2.4M202.7 119.5v2.4M203.1 109.8h2.4M204.4 114.9h2.4M207.7 119.5v2.4M207.7 115.9v2.4M207.7 112.4v2.3M207.7 108.8v2.4M207.7 105.2v2.4M207.7 101.6v2.4M207.7 113.5h2.3M207.9 114.9h2.4"/>
<path d="M208.2 103.4v2.4M208.2 107v2.8h-1.5M208.2 107.5h2.4M211.2 113.5h2.4M211.5 114.9h2.4M211.8 107.5h2.3M214.8 113.5h2.3M215.1 114.9h2.4M215.3 107.5h2.4M217.7 101.6v2.4M217.7 105.2v2.4M217.7 108.8v2.4"/>
<path d="M217.7 112.4v2.3M217.7 115.9v2.4M217.7 119.5v2.4M218.3 113.5h2.4M218.7 114.9h2.3M218.9 107.5h2.4M221.9 113.5h2.3M222.2 114.9h2M222.5 107.5h2.4M226.1 107.5h2.3M226.8 109.6h.9M226.8 112.1l.9-.6-.4 .6"/>
<path d="M226.8 106.1h2M226.8 108.6h2M226.8 109.1h2M226.8 111h2M226.8 111.4h2M226.8 112.5h2M226.8 101.8h2M226.8 102.5h2M226.8 105.4h2M227.4 112.2l-.6 .7M227.7 100.7l-.4 .5a1.12 1.12 0 0 0-.5 1.4M227.7 104.1l-.4 .6a1.3 1.3 0 0 0-.5 1.5"/>
<path d="M227.7 107.2l-.9 1.4v.6M227.7 109.7l-.9 1.3v.5M227.7 111.3l-.9 .4h2M227.7 111.3l-.9 1.4h2M227.7 110.1l-.9 .1M227.7 107.1v.1M227.7 110.1h.1M227.7 111.5h.1M227.7 110.1v.1M227.7 109.6v.1M227.7 111.3h.1M227.7 111.9h.1"/>
<path d="M227.7 107.1h1.6M227.7 109.6h1.6M227.7 111.3h1.6M227.7 111.9h1.6M227.7 111.5h1.6M227.7 110.1h1.6M227.7 100.7h1.6M227.7 104h1.6M228.8 103.2h-2l.9 .9M228.8 106.7h-2l.9 .4M228.8 112.8h-2l.9-.9-.9 1M229.6 107.5h2.4"/>
<path d="M230 106.7h2.4M230 106.1h2.4M230 108.6h2.4M230 109.1h2.4M230 111h2.4M230 111.4h2.4M230 111.7h2.4M230 112.5h2.4M230 112.7h2.4M230 112.8h2.4M230 101.8h2.4M230 102.5h2.4"/>
<path d="M230 103.2h2.4M230 105.4h2.4M230.4 107.1h2.4M230.4 109.6h2.4M230.4 111.3h2.4M230.4 111.9h2.4M230.4 111.5h2.4M230.4 110.1h2.4M230.4 100.7h2.4M230.4 104h2.4M233.2 107.5h2.4M233.6 106.7h2.3"/>
<path d="M233.6 106.1h2.3M233.6 108.6h2.3M233.6 109.1h2.3M233.6 111h2.3M233.6 111.4h2.3M233.6 111.7h2.3M233.6 112.5h2.3M233.6 112.7h2.3M233.6 112.8h2.3M233.6 101.8h2.3M233.6 102.5h2.3M233.6 103.2h2.3"/>
<path d="M233.6 105.4h2.3M234 107.1h2.4M234 109.6h2.4M234 111.3h2.4M234 111.9h2.4M234 111.5h2.4M234 110.1h2.4M234 100.7h2.4M234 104h2.4M236.8 107.5h2.4M237.1 106.7h2.4M237.1 106.1h2.4"/>
<path d="M237.1 108.6h2.4M237.1 109.1h2.4M237.1 111h2.4M237.1 111.4h2.4M237.1 111.7h2.4M237.1 112.5h2.4M237.1 112.7h2.4M237.1 112.8h2.4M237.1 101.8h2.4M237.1 102.5h2.4M237.1 103.2h2.4M237.1 105.4h2.4"/>
<path d="M237.6 107.1h2.4M237.6 109.6h2.4M237.6 111.3h2.4M237.6 111.9h2.4M237.6 111.5h2.4M237.6 110.1h2.4M237.6 100.7h2.4M237.6 104h2.4M240.3 107.5h2.4M240.7 106.7h2M240.7 106.1h2M240.7 108.6h2"/>
<path d="M240.7 109.1h2M240.7 111h2M240.7 111.4h2M240.7 111.7h2M240.7 112.5h2M240.7 112.7h2M240.7 112.8h2M240.7 101.8h2M240.7 102.5h2M240.7 103.2h2M240.7 105.4h2M241.2 107.1h1.5"/>
<path d="M241.2 109.6h1.5M241.2 111.3h1.5M241.2 111.9h1.5M241.2 111.5h1.5M241.2 110.1h1.5M241.2 100.7h1.5M241.2 104h1.5M201.2 138.6h2M201.2 137.6h2M201.2 135.6h2M201.2 132.9h2M201.2 129.3h2"/>
<path d="M201.2 125.1h2M201.2 120.2h2M202.7 123.1v2.4M202.7 126.6v2.4M202.7 130.2v2.4M202.7 133.8v2.2h-1.5M204.4 138.6h2.4M204.4 137.6h2.4M204.4 135.6h2.4M204.4 132.9h2.4M204.4 129.3h2.4M204.4 125.1h2.4"/>
<path d="M204.4 120.2h2.4M207.7 123.1v3l2.1 2M207.9 138.6h2.4M207.9 137.6h2.4M207.9 135.6h2.4M207.9 132.9h2.4M207.9 129.3h2.4M207.9 125.1h2.4M207.9 120.2h2.4M210.6 129l1.7 1.6M211.5 138.6h2.4M211.5 137.6h2.4"/>
<path d="M211.5 135.6h2.4M211.5 132.9h2.4M211.5 129.3h2.4M211.5 125.1h2.4M211.5 120.2h2.4M213.1 131.5l1.7 1.6M215.1 138.6h2.4M215.1 137.6h2.4M215.1 135.6h2.4M215.1 132.9h2.4M215.1 129.3h2.4M215.1 125.1h2.4"/>
<path d="M215.1 120.2h2.4M215.6 134l2.1 2M217.7 123.1v2.4M217.7 126.6v2.4M217.7 130.2v2.4M217.7 133.8v2.2M217.7 136h2.7M218.7 138.6h2.3M218.7 137.6h2.3M218.7 135.6h2.3M218.7 132.9h2.3M218.7 129.3h2.3"/>
<path d="M218.7 125.1h2.3M218.7 120.2h2.3M221.6 136h2.6M222.2 138.6h2M222.2 137.6h2M222.2 135.6h2M222.2 132.9h2M222.2 129.3h2M222.2 125.1h2M222.2 120.2h2M145.6 156.6l.8 2.3M145.8 153l-.3 2.4"/>
<path d="M147.5 149.7l-1.3 2.1M150.3 147.5l-2 1.4M153.8 146.5l-2.4 .5M155 146.5l2.4 .6M158.5 147.6l1.9 1.4M161.2 150l1.3 2.1M162.8 153.3l.2 2.4M162.9 156.9l-.8 2.3M147 160l1.5 1.8M149.5 162.6l2.2 1M152.9 163.9h2.5M158.8 162.7l-2.3 1"/>
<path d="M161.5 160.3l-1.7 1.7"/>
</g>
<!-- layer: Visible -->
<g fill="#000">
<circle cx="224.2" cy="59" r=".25"/>
<circle cx="224.2" cy="143.1" r=".25"/>
</g>
<!-- layer: Visible Narrow -->
<g fill="none" stroke="#000" stroke-width=".3">
<path d="M86.2 196.9l-16.2 9.3M90.4 199.9l-16.3 9.4M41.8 218.9l-.1 .1M42.4 214.4l-.2 .1M43.7 210.5l-.2 .1M45.7 207.1l-.4 .2M48.4 204.3l-.7 .4M51.4 202.7h.1M51.4 202.4l-.8 .4M51.4 202.6l-.6 .4M54.8 201.4l-.8 .5M54.8 201.6l-.6 .4"/>
<path d="M54.8 201.9h.1M58.6 201.4l-.7 .5M58.6 201.2l-.9 .5M58.6 201.9h-.1M62.7 202.7l-.2 .1M62.7 202.1l-.9 .5M62.8 201.7l-1.2 .7M66.8 204.4l-.1 .1M67.1 203.5l-1.1 .6M67.3 203l-1.5 .9M71.1 206.8l-.3 .2M72 205.4l-1.9 1.1"/>
<path d="M75.4 209.9l-.4 .2M90.5 200.2l-16.2 9.4M94.4 203.7l-16.3 9.3M94.5 203.9l-16.2 9.4M95.2 204.6l-16.3 9.4M98.2 207.9l-16.3 9.4M98.3 208.2l-16.3 9.4M98.9 209l-16.3 9.4M99.1 209.1l-16.3 9.4M101.6 212.7l-16.2 9.4M101.7 213l-16.3 9.3M102.2 213.8l-16.2 9.4"/>
<path d="M102.4 214l-16.2 9.3M104.7 217.8l-16.3 9.4M104.7 218.1l-16.3 9.3M105.2 219l-16.3 9.3M105.3 219.1l-16.2 9.4M41.8 223.9h-.1M42.5 229.1h.1M43.9 234.5h.1M107.2 223.4l-16.3 9.4M107.2 223.2l-16.2 9.3M107.6 224.3l-16.3 9.4M107.8 224.5l-16.3 9.4"/>
<path d="M109.2 228.8l-16.3 9.4M109.4 229.7l-16.2 9.4M109.6 229.9l-16.3 9.4M110.7 235l-16.3 9.4M110.8 235.3l-16.2 9.4M57.7 258.4h.1M94.5 257.9l-.1 .1M94.6 243.3l-.4 .2M95.1 258.2l-.9 .5M95.2 248.6l-.3 .1M95.2 253.5l-.2 .1M95.4 258.3l-1.1 .7"/>
<path d="M96.1 253.7l-1.2 .6M96.6 253.7l-1.6 .9M96.9 248.4l-1.9 1.1M111.4 240.4l-16.3 9.4M61.7 262.3h-.1M65.9 265.5h-.1M70.1 268h-.1M74.3 269.7l-.2 .1M78.4 270.6l-.3 .1M82.3 270.5l-.4 .2M86.1 269.5l-.7 .4M88.9 267.7h.1"/>
<path d="M89 267.7l-.6 .4M89.2 267.9l-.8 .4M91.4 265.1l-.1 .1M91.6 265.3l-.7 .4M91.8 265.4l-.8 .5M93.2 261.8v.1M93.6 262.1l-.7 .4M93.9 262.2l-1 .6"/>
</g>
<!-- layer: BORDER -->
<g fill="none" stroke="#000" stroke-width=".3">
<path d="M20 10.1h390v276.9h-390zM65 5.1v5M115 5.1v5M165 5.1v5M215 5.1v10M265 5.1v5M315 5.1v5M365 5.1v5M15 52.9h5M410 52.9h5M15 100.7h5M410 100.7h5"/>
<path d="M15 148.6h10M405 148.6h10M15 196.4h5M410 196.4h5M15 244.2h5M410 244.2h5M65 287v5M115 287v5M165 287v5M215 282.1v9.9M265 287v5M315 287v5"/>
<path d="M365 287v5"/>
</g>
<!-- layer: TITLEBLOCK -->
<path d="M230 240.1h180v46.9h-180zM230 250h180M254 240.1v9.9M288 240.1v46.9M349 240.1v46.9M288 260.1h122M349 277.1h61M359 277.1v9.9M395 277.1v9.9" fill="none" stroke="#000" stroke-width=".36"/>
<!-- layer: Smart Centers -->
<g fill="none" stroke="#000" stroke-width=".3">
<path d="M162.2 43.1l-3 6.5M90.9 62.6v7.2M90.9 71.5v1.8M90.9 75.1v23.3M319 62.6v7.2M319 71.5v1.8M319 75.1v23.3M52.4 101.1h7.2M61.4 101.1h1.8M65 101.1h23.2M90 101.1h1.8M90.9 100.1v1.8"/>
<path d="M90.9 103.7v23.3M93.6 101.1h23.3M118.6 101.1h1.8M122.2 101.1h7.2M186.2 101.1h7.3M195.3 101.1h1.8M198.9 101.1h16.1M216.3 101.1h2.3M219.9 101.1h11.3M280.5 101.1h7.2M289.5 101.1h1.8M293.1 101.1h23.2"/>
<path d="M318.1 101.1h1.8M319 100.1v1.8M319 103.7v23.3M321.7 101.1h23.3M346.8 101.1h1.8M350.3 101.1h7.2M90.9 128.8v1.8M90.9 132.3v7.2M154.3 135.7v5.8M319 128.8v1.8M319 132.3v7.2M134.8 155.2h5.7"/>
<path d="M142.3 155.2h1.8M144.3 155.2h7.3M153.4 155.2h1.8M154.3 143.3v1.7M154.3 145.3v7.3M154.3 154.4v1.7M154.3 157.9v7.3M157 155.2h7.2M164.5 155.2h1.8M168 155.2h5.8M154.3 165.4v1.8M154.3 169v5.7"/>
</g>
<!-- layer: Detail Boundary -->
<g fill="none" stroke="#000" stroke-width=".3">
<path d="M98.3 90.3l40.9 .3M106.9 101.1l30.9 .2M229.2 114.4l1.5 1.5M242.2 100.7l-11.9 .6"/>
<circle cx="95.9" cy="90.3" r="2.42"/>
<circle cx="90.9" cy="101" r="16"/>
<circle cx="227.3" cy="112.4" r="2.8"/>
<circle cx="227.7" cy="101.4" r="2.64"/>
</g>
<!-- layer: FD_Dimensions -->
<g fill="none" stroke="#000" stroke-width=".3">
<path d="M145.8 39.9l9.8 4.2M166.8 33.4a14.2 14.2 0 0 0-19.1 7.3M167.6 31.5l-4.5 9.7M169.7 35.3l2.5 2.5M43.4 50.4l19.3 20.6M51.1 42.2l14.3 21.2M131.2 48.1l.8 3.4M133.1 54.8a31.5 31.5 0 0 0 15.9 16.7M146.7 44.1l-.1 3.5M147.1 50.7l3.2 1.5M148.8 48.5l-17.6 7.1M149.8 49.6l-5.2 11.1"/>
<path d="M153.5 53.7l6.3 2.9M156.7 46.8l-4.1 8.8M158.3 51.5l-10.2 21.9M163 49.8l-4.1 8.7M163 58.1l24.2 11.3M165.2 56.8l-5.1 11.1M181.2 55.8h16.5M201.2 46.9v17.1M201.2 55.8h1.5M202.7 53.7v10.3M204.7 49h16M206.2 55.8h3.5"/>
<path d="M210.7 55.5h3.5M217.7 53.5v10.5M217.7 55.5h6.5M224.2 46.9v17.1M227.7 55.5h19.2M256.6 46h3.5M263.6 43.9v12.5M263.6 46h9.6M276.7 46h26.4M319.3 59l-.1 3.6M34.6 76.4l41.6 18.2M37.6 68.4l29 17.8"/>
<path d="M41.7 60.2l19.6 16.2M63.7 75a37.7 37.7 0 0 1 63.2 14.7M64 78.7l53.8 44.7M65.1 73.6l51.6 54.9M65.7 67.5a42 42 0 0 1 66.2 24.4M67.4 66.3l47 69.6M148.7 60.3l9.1 4.2M152.2 72.8l3.4 1M161 66l18.5 8.6M204.3 67.2a9.5 9.5 0 0 0-5.3 12.6M206.2 77.5l-6.7 6.7M226.8 79.3v7.9"/>
<path d="M242.7 79.3v7.9M319.2 66l-.4 70M69.6 88l42.6 26.1M79.5 96l22.9 10.1M189.7 94.4v78.9M208.2 94.4v64.1M230.3 81.4h8.9M321.1 88.7l-4.2 24.7M321.8 92.8l-5.6 16.5M322.1 95.4l-6.1 11.3M322.3 81.8l-.6 3.5M324.1 86.1l-1.2 3.3"/>
<path d="M325.4 89.2l-1.7 3.1M105.6 107.5l3.2 1.4M115.2 115.9l3 1.8M207.7 115.6v36.1M226.1 115.6v57.7M314.3 109.8l-27.9 52.2M315.1 112.7l-18.2 53.7M316.4 116.8l-9 53.1M116.4 138.8l1.9 2.9M119.1 131.1l2.4 2.5M120.5 125.7l2.7 2.2M217.7 138.1v28"/>
<path d="M318.8 139.5l-.2 33.1M138.3 155.3h-21.6M142.5 158.4l-25.8 6.8M159.8 151.8l-11 6.8M162.7 153l-16.9 4.5M165.7 148.2l-2.9 1.8M166.8 155.2l-25 .1M169.5 151.2l-3.4 .9M173.8 155.2h-3.5M193.2 149.6h11M193.2 156.4h11.5M249.7 157.7l-6.5 6.5"/>
<path d="M253.3 156.2h9.3M259.9 159.6a9.3 9.3 0 0 1-12.3 5.1M145.8 160.5l-26.7 16.5M193.2 171.2h29.4M193.2 164h21"/>
</g>
<g fill="#000" stroke="#000" stroke-width=".3">
<path d="M166.8 33.5l3.2 1.3-.6 1zM131.4 51.7l1.1-.4 .6 3.5zM147.7 40.8l-.4 3.5-1.1-.3zM145.5 58.8l3.4 1-.4 1zM150.5 51.7l3 2-3.4-1zM159.8 56.6l3.4 1-.5 1zM197.7 55.3l3.5 .5-3.5 .6zM201.2 49l3.5-.6v1.2zM202.7 55.8l3.5-.5v1.1zM214.2 55l3.5 .5-3.5 .6zM220.7 48.4l3.5 .6-3.5 .6zM224.2 55.5l3.5-.5v1.1z"/>
<path d="M260.1 45.4l3.5 .6-3.5 .6zM273.2 46l3.5-.6v1.2zM61.7 76l2.3 2.7-3.1-1.8zM62.3 71.4l.9-.8 1.9 3zM64.9 63.7l1-.7 1.5 3.3zM149 71.5l3.5 .8-.5 1.1zM158 64l3 2-3.5-.9zM198.6 80.2l.9-.7 1.5 3.2zM204.2 66.7l3.5-.1-3.3 1.2zM318.6 62.6h1.2l-.6 3.4zM66.9 85.7l2.7 2.3-3.3-1.3zM76.5 94.1l3 1.9-3.5-.8z"/>
<path d="M226.8 81.4l3.5-.6v1.2zM239.2 80.8l3.5 .6-3.5 .6zM321.1 85.2l1.2 .2-1.2 3.3zM322.4 89.2l1.1 .4-1.7 3.2zM323.2 92l1 .5-2.1 2.9zM102.4 106.1l3.4 .8-.5 1.1zM112.2 114.1l3.3 1.3-.6 1zM316 106.7l-1.2 3.4-1-.6zM316.2 109.3l-.5 3.5-1.1-.3zM316.9 113.4v3.5l-1.1-.2zM114.4 135.9l2.5 2.5-1 .7zM116.7 128.5l2.8 2.2-.8 .8z"/>
<path d="M117.8 123.4l3.1 1.8-.8 .9zM318.8 136l.6 3.5h-1.2zM138.3 154.7l3.5 .6-3.5 .6zM142.3 157.8l3.5-.3-3.2 1.4zM145.5 160l3.3-1.4-2.7 2.4zM159.8 151.8l2.6-2.3 .6 1zM162.7 153l3.3-1.5 .3 1.2zM166.8 155.2l3.5-.6v1.2zM189.7 149.6l3.5-.6v1.1zM189.7 156.4l3.5-.5v1.1zM204.2 149l3.5 .6-3.5 .5zM204.7 155.9l3.5 .5-3.5 .6z"/>
<path d="M260.5 156.2l-.1 3.5-1.1-.2zM189.7 171.2l3.5-.6v1.2zM189.7 164l3.5-.5v1.1zM214.2 163.5l3.5 .5-3.5 .6zM222.6 170.6l3.5 .6-3.5 .6zM244.6 162.8l3.3 1.4-.7 1z"/>
</g>
<!-- layer: Leaders -->
<path d="M338.2 60.3l1.1 .1-.8 3.5z" fill="#000" stroke="#000" stroke-width=".3"/>
<path d="M394.4 53.7h-55.2l-.4 6.7" fill="none" stroke="#000" stroke-width=".3"/>
<g font-size="7">
<text x="147.7" y="23.1">D (25:1)</text>
<text x="260.6" y="28.8">C (30:1)</text>
<text x="141.1" y="93.1">D</text>
<text x="140.3" y="103.9">A</text>
<text x="244.4" y="103">C</text>
<text x="232.2" y="122.3">B</text>
<text x="44.3" y="131.2">5:1</text>
<text x="245.5" y="129.3">B (30:1)</text>
<text x="143.9" y="134.7">A (5:1)</text>
<text x="289" y="270.6">gear_h_03</text>
</g>
<g font-size="4.9">
<text x="147" y="35.5" transform="rotate(-25 147 35.5)">92°</text>
<text x="342.3" y="35.5">Modulo : 0.4</text>
<text x="342.3" y="41.3">N. Teeth : 40</text>
<text x="53.1" y="42.3" transform="rotate(56 53.1 42.3)">Ø16.8</text>
<text x="206" y="47.5">4.6</text>
<text x="288.3" y="44.6">.32</text>
<text x="342.3" y="47.1">Pressure Angle : 25 deg</text>
<text x="45.3" y="50.2" transform="rotate(47 45.3 50.2)">Ø15.07</text>
<text x="342.5" y="53">Total runout : +-0.01</text>
<text x="43.6" y="59.7" transform="rotate(40 43.6 59.7)">Ø14</text>
<text x="182.1" y="54.4">.3</text>
<text x="232.1" y="54.1">1.3</text>
<text x="137.2" y="61.2" transform="rotate(40 137.2 61.2)">43°</text>
<text x="174.9" y="62" transform="rotate(25 174.9 62)">.28</text>
<text x="39.4" y="67.8" transform="rotate(31 39.4 67.8)">Ø10</text>
<text x="167.1" y="67.3" transform="rotate(25 167.1 67.3)">.68</text>
<text x="36.3" y="75.5" transform="rotate(23 36.3 75.5)">Ø5</text>
<text x="195.6" y="76.6" transform="rotate(-67 195.6 76.6)">135°</text>
<text x="226.6" y="79.9">3.19</text>
<text x="191.9" y="148.1">3.6</text>
<text x="117.9" y="153.8">Ø5</text>
<text x="192.2" y="155">3.7</text>
<text x="285.6" y="160.2" transform="rotate(-62 285.6 160.2)">Ø2.58</text>
<text x="307.8" y="158.2" transform="rotate(-80 307.8 158.2)">01</text>
<text x="117.5" y="163.4" transform="rotate(-15 117.5 163.4)">Ø3.5</text>
<text x="201.3" y="162.6">5.6</text>
<text x="249.4" y="165.4" transform="rotate(-22 249.4 165.4)">135°</text>
<text x="295.9" y="164.8" transform="rotate(-71 295.9 164.8)">Ø3.5</text>
<text x="200" y="169.7">7.28</text>
<text x="306.1" y="168.4" transform="rotate(-80 306.1 168.4)">Ø5</text>
<text x="317.1" y="171.4" transform="rotate(-90 317.1 171.4)">Ø14</text>
<text x="119.4" y="175.1" transform="rotate(-32 119.4 175.1)">Ø2.58</text>
<text x="289" y="248.5">icaro campos</text>
<text x="323.5" y="248.5">05/03/2026</text>
<text x="399.1" y="285.7">1/1</text>
</g>
<g font-size="3.5">
<text x="39" y="8.8">1</text>
<text x="89" y="8.8">2</text>
<text x="139" y="8.8">3</text>
<text x="189" y="8.8">4</text>
<text x="239" y="8.8">5</text>
<text x="289" y="8.8">6</text>
<text x="339" y="8.8">7</text>
<text x="389" y="8.8">8</text>
<text x="16.3" y="30.2">A</text>
<text x="153.7" y="32.3" transform="rotate(-25 153.7 32.3)">±.01°</text>
<text x="411.3" y="30.2">A</text>
<text x="212.8" y="47.5">±.03</text>
<text x="295.1" y="44.6">±.03</text>
<text x="60.5" y="53.3" transform="rotate(56 60.5 53.3)">±.01</text>
<text x="186.2" y="54.4">±.03</text>
<text x="238.9" y="54.1">±.03</text>
<text x="50.7" y="65.6" transform="rotate(40 50.7 65.6)">±.03</text>
<text x="56.3" y="61.9" transform="rotate(47 56.3 61.9)">±.01</text>
<text x="142.9" y="65.9" transform="rotate(40 142.9 65.9)">±.01°</text>
<text x="181" y="64.9" transform="rotate(25 181 64.9)">±.01</text>
<text x="173.3" y="70.1" transform="rotate(25 173.3 70.1)">±.01</text>
<text x="47.3" y="72.6" transform="rotate(31 47.3 72.6)">±30</text>
<text x="16.3" y="78">B</text>
<text x="42.3" y="78.1" transform="rotate(24 42.3 78.1)">±.03</text>
<text x="236.1" y="79.9">±.03</text>
<text x="411.3" y="78">B</text>
<text x="16.2" y="125.9">C</text>
<text x="411.2" y="125.9">C</text>
<text x="198.7" y="148.1">±.03</text>
<text x="291.9" y="148.5" transform="rotate(-62 291.9 148.5)">±.03</text>
<text x="124.4" y="153.7">±.03</text>
<text x="198.9" y="155">±.03</text>
<text x="299.3" y="154.7" transform="rotate(-71 299.3 154.7)">±.03</text>
<text x="127.7" y="160.7" transform="rotate(-15 127.7 160.7)">±.03</text>
<text x="307.2" y="162" transform="rotate(-80 307.2 162)">±0</text>
<text x="208" y="162.6">±.03</text>
<text x="317.2" y="162.1" transform="rotate(-90 317.2 162.1)">±.03</text>
<text x="16.2" y="173.7">D</text>
<text x="130.7" y="168" transform="rotate(-32 130.7 168)">±.03</text>
<text x="209.5" y="169.7">±.03</text>
<text x="411.2" y="173.7">D</text>
<text x="16.3" y="221.6">E</text>
<text x="411.3" y="221.6">E</text>
<text x="16.4" y="269.4">F</text>
<text x="411.4" y="269.4">F</text>
<text x="39" y="290.8">1</text>
<text x="89" y="290.8">2</text>
<text x="139" y="290.8">3</text>
<text x="189" y="290.8">4</text>
<text x="239" y="290.8">5</text>
<text x="289" y="290.8">6</text>
<text x="339" y="290.8">7</text>
<text x="389" y="290.8">8</text>
</g>
<g font-size="2.5">
<text x="231" y="242.9">Dept.</text>
<text x="255" y="242.9">Technical reference</text>
<text x="289" y="242.9">Created by</text>
<text x="350" y="242.9">Approved by</text>
<text x="289" y="252.8">Document type</text>
<text x="350" y="252.8">Document status</text>
<text x="289" y="262.9">Title</text>
<text x="350" y="262.9">DWG No.</text>
<text x="350" y="279.9">Rev.</text>
<text x="360" y="279.9">Date of issue</text>
<text x="396" y="279.9">Sheet</text>
</g>
</svg>
